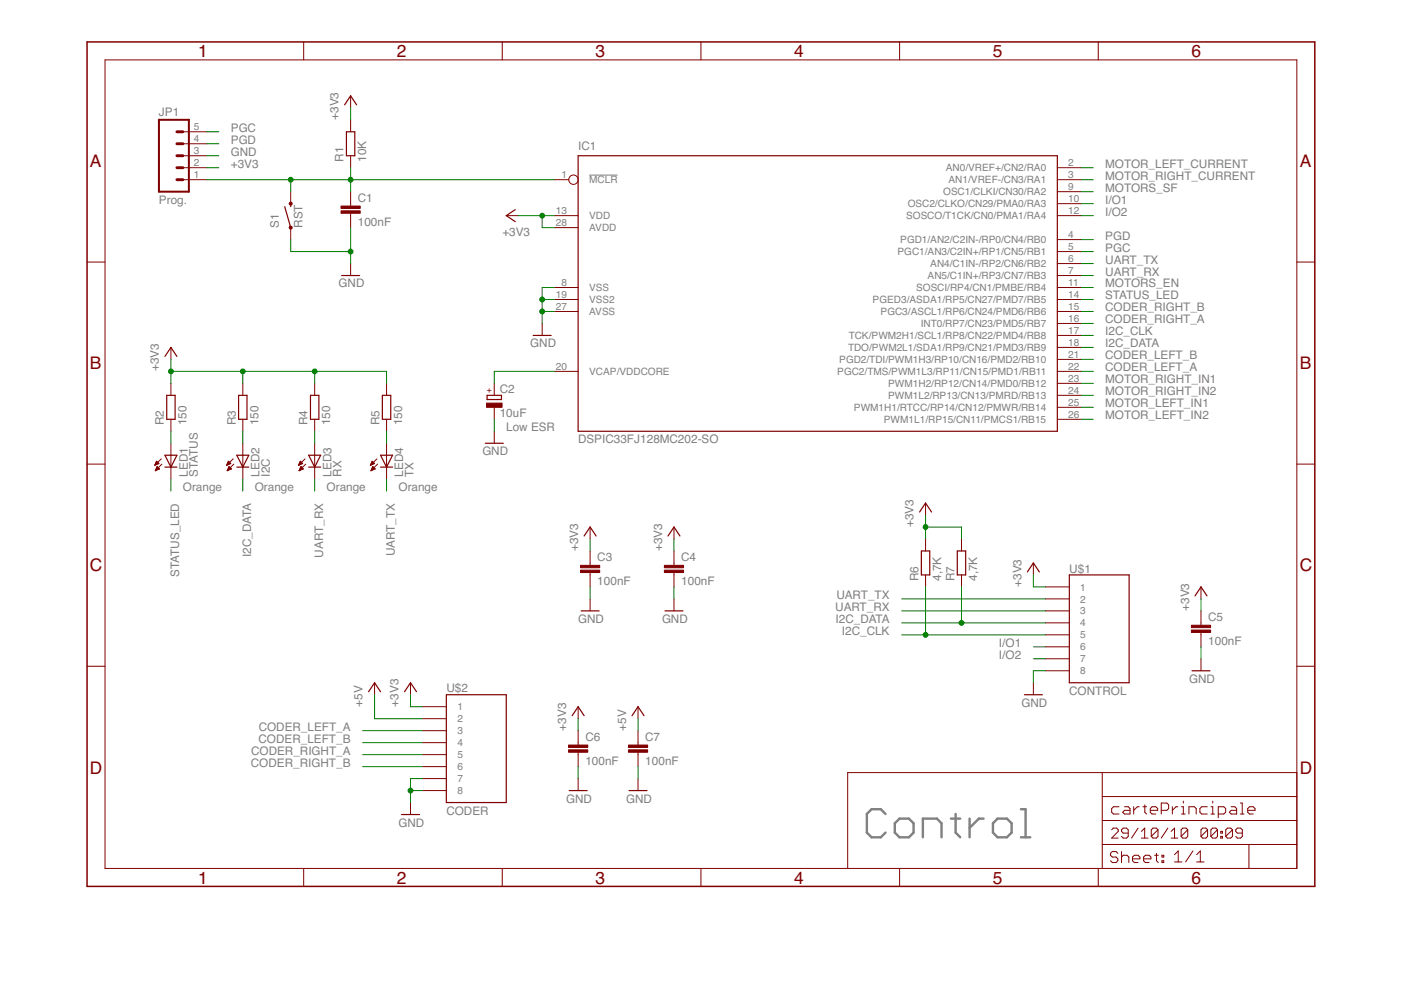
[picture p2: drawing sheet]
<svg xmlns="http://www.w3.org/2000/svg" width="297mm" height="210mm" viewBox="0 0 297 210" stroke-linecap="round" stroke-linejoin="round" font-family="sans-serif">
<g fill="#808080" stroke="#808080" stroke-width=".51">
<path d="M186.8 171.6l.9 1z"/>
<path d="M184.8 171.6h2z"/>
<path d="M184.8 171.6l-1 1z"/>
<path d="M183.8 172.6v3.9z"/>
<path d="M183.8 176.5l1 1z"/>
<path d="M184.8 177.5h2z"/>
<path d="M186.8 177.5l.9-1z"/>
<path d="M190.7 177.5h2z"/>
<path d="M192.7 177.5l1-1z"/>
<path d="M193.7 174.6v1.9z"/>
<path d="M192.7 173.6l1 1z"/>
<path d="M190.7 173.6h2z"/>
<path d="M190.7 173.6l-1 1z"/>
<path d="M189.7 174.6v1.9z"/>
<path d="M189.7 176.5l1 1z"/>
<path d="M195.7 173.6v3.9z"/>
<path d="M195.7 173.6h2.9z"/>
<path d="M198.6 173.6l1 1z"/>
<path d="M199.6 174.6v2.9z"/>
<path d="M202.6 172.6v3.9z"/>
<path d="M202.6 176.5l1 1z"/>
<path d="M201.6 173.6h2z"/>
<path d="M205.6 173.6v3.9z"/>
<path d="M205.6 175.5l1.9-1.9z"/>
<path d="M207.5 173.6h1z"/>
<path d="M211.5 177.5h2z"/>
<path d="M213.5 177.5l1-1z"/>
<path d="M214.5 174.6v1.9z"/>
<path d="M213.5 173.6l1 1z"/>
<path d="M211.5 173.6h2z"/>
<path d="M211.5 173.6l-1 1z"/>
<path d="M210.5 174.6v1.9z"/>
<path d="M210.5 176.5l1 1z"/>
<path d="M216.5 171.6h.9z"/>
<path d="M217.4 171.6v5.9z"/>
<path d="M216.5 177.5h1.9z"/>
</g>
<path d="M124.9 37.1h6z" fill="#808080" stroke="#808080" stroke-width=".21"/>
<g fill="#800000" stroke="#800000" stroke-width=".21">
<path d="M275 179v5.1z"/>
<path d="M275 174v5z"/>
<path d="M275 168.9v5.1z"/>
<path d="M275 163.8v5.1z"/>
<path d="M179.7 163.8v20.3z"/>
<path d="M179.7 163.8h54z"/>
<path d="M233.7 163.8h41.3z"/>
<path d="M264.8 179v5.1z"/>
<path d="M264.8 179h10.2z"/>
<path d="M233.7 179h31.1z"/>
<path d="M233.7 179v5.1z"/>
<path d="M233.7 174v5z"/>
<path d="M233.7 174h41.3z"/>
<path d="M233.7 168.9v5.1z"/>
<path d="M233.7 168.9h41.3z"/>
<path d="M233.7 163.8v5.1z"/>
<path d="M236.1 171h1.2z"/>
<path d="M235.7 171.4l.4-.4z"/>
<path d="M235.7 171.4v.8z"/>
<path d="M235.7 172.2l.4 .4z"/>
<path d="M236.1 172.6h1.2z"/>
<path d="M238.4 171h.8z"/>
<path d="M239.2 171l.4 .4z"/>
<path d="M239.6 171.4v1.2z"/>
<path d="M238.4 172.6h1.2z"/>
<path d="M238 172.2l.4 .4z"/>
<path d="M238.4 171.8l-.4 .4z"/>
<path d="M238.4 171.8h1.2z"/>
<path d="M240.4 171v1.6z"/>
<path d="M240.4 171.8l.8-.8z"/>
<path d="M241.2 171h.3z"/>
<path d="M242.7 170.6v1.6z"/>
<path d="M242.7 172.2l.4 .4z"/>
<path d="M242.3 171h.8z"/>
<path d="M244.3 172.6h.7z"/>
<path d="M243.9 172.2l.4 .4z"/>
<path d="M243.9 171.4v.8z"/>
<path d="M244.3 171l-.4 .4z"/>
<path d="M244.3 171h.7z"/>
<path d="M245 171l.4 .4z"/>
<path d="M245.4 171.4v.4z"/>
<path d="M243.9 171.8h1.5z"/>
<path d="M246.2 170.3v2.3z"/>
<path d="M246.2 170.3h1.2z"/>
<path d="M247.4 170.3l.4 .3z"/>
<path d="M247.8 170.6v.8z"/>
<path d="M247.8 171.4l-.4 .4z"/>
<path d="M246.2 171.8h1.2z"/>
<path d="M248.6 171v1.6z"/>
<path d="M248.6 171.8l.7-.8z"/>
<path d="M249.3 171h.4z"/>
<path d="M250.5 171h.4z"/>
<path d="M250.9 171v1.6z"/>
<path d="M250.5 172.6h.8z"/>
<path d="M250.9 169.9v.4z"/>
<path d="M252.1 171v1.6z"/>
<path d="M252.1 171h1.1z"/>
<path d="M253.2 171l.4 .4z"/>
<path d="M253.6 171.4v1.2z"/>
<path d="M254.8 171h1.2z"/>
<path d="M254.8 171l-.4 .4z"/>
<path d="M254.4 171.4v.8z"/>
<path d="M254.4 172.2l.4 .4z"/>
<path d="M254.8 172.6h1.2z"/>
<path d="M256.8 171h.3z"/>
<path d="M257.1 171v1.6z"/>
<path d="M256.8 172.6h.7z"/>
<path d="M257.1 169.9v.4z"/>
<path d="M258.3 171v2.4z"/>
<path d="M258.3 171h1.2z"/>
<path d="M259.5 171l.4 .4z"/>
<path d="M259.9 171.4v.8z"/>
<path d="M259.5 172.6l.4-.4z"/>
<path d="M258.3 172.6h1.2z"/>
<path d="M261 171h.8z"/>
<path d="M261.8 171l.4 .4z"/>
<path d="M262.2 171.4v1.2z"/>
<path d="M261 172.6h1.2z"/>
<path d="M260.6 172.2l.4 .4z"/>
<path d="M261 171.8l-.4 .4z"/>
<path d="M261 171.8h1.2z"/>
<path d="M263 170.3h.4z"/>
<path d="M263.4 170.3v2.3z"/>
<path d="M263 172.6h.8z"/>
<path d="M264.9 172.6h.8z"/>
<path d="M264.5 172.2l.4 .4z"/>
<path d="M264.5 171.4v.8z"/>
<path d="M264.5 171.4l.4-.4z"/>
<path d="M264.9 171h.8z"/>
<path d="M265.7 171l.4 .4z"/>
<path d="M266.1 171.4v.4z"/>
<path d="M264.5 171.8h1.6z"/>
<path d="M235.7 177.7h1.4z"/>
<path d="M237.1 176.3l-1.4 1.4z"/>
<path d="M237.1 175.9v.4z"/>
<path d="M236.7 175.6l.4 .3z"/>
<path d="M236 175.6h.7z"/>
<path d="M236 175.6l-.3 .3z"/>
<path d="M237.8 177.3l.3 .4z"/>
<path d="M238.1 177.7h.7z"/>
<path d="M238.8 177.7l.4-.4z"/>
<path d="M239.2 175.9v1.4z"/>
<path d="M238.8 175.6l.4 .3z"/>
<path d="M238.1 175.6h.7z"/>
<path d="M238.1 175.6l-.3 .3z"/>
<path d="M237.8 175.9v.4z"/>
<path d="M237.8 176.3l.3 .3z"/>
<path d="M238.1 176.6h1.1z"/>
<path d="M241.3 175.6l-1.4 2.1z"/>
<path d="M242 176.3l.7-.7z"/>
<path d="M242.7 175.6v2.1z"/>
<path d="M242 177.7h1.4z"/>
<path d="M244.1 175.9v1.4z"/>
<path d="M244.1 175.9l.4-.3z"/>
<path d="M244.5 175.6h.7z"/>
<path d="M245.2 175.6l.3 .3z"/>
<path d="M245.5 175.9v1.4z"/>
<path d="M245.5 177.3l-.3 .4z"/>
<path d="M244.5 177.7h.7z"/>
<path d="M244.1 177.3l.4 .4z"/>
<path d="M244.1 177.3l1.4-1.4z"/>
<path d="M247.6 175.6l-1.4 2.1z"/>
<path d="M248.3 176.3l.7-.7z"/>
<path d="M249 175.6v2.1z"/>
<path d="M248.3 177.7h1.4z"/>
<path d="M250.4 175.9v1.4z"/>
<path d="M250.8 175.6l-.4 .3z"/>
<path d="M250.8 175.6h.7z"/>
<path d="M251.5 175.6l.3 .3z"/>
<path d="M251.8 175.9v1.4z"/>
<path d="M251.8 177.3l-.3 .4z"/>
<path d="M250.8 177.7h.7z"/>
<path d="M250.4 177.3l.4 .4z"/>
<path d="M250.4 177.3l1.4-1.4z"/>
<path d="M254.6 175.9v1.4z"/>
<path d="M255 175.6l-.4 .3z"/>
<path d="M255 175.6h.7z"/>
<path d="M255.7 175.6l.3 .3z"/>
<path d="M256 175.9v1.4z"/>
<path d="M256 177.3l-.3 .4z"/>
<path d="M255 177.7h.7z"/>
<path d="M254.6 177.3l.4 .4z"/>
<path d="M254.6 177.3l1.4-1.4z"/>
<path d="M256.7 175.9v1.4z"/>
<path d="M256.7 175.9l.4-.3z"/>
<path d="M257.1 175.6h.7z"/>
<path d="M257.8 175.6l.3 .3z"/>
<path d="M258.1 175.9v1.4z"/>
<path d="M258.1 177.3l-.3 .4z"/>
<path d="M257.1 177.7h.7z"/>
<path d="M256.7 177.3l.4 .4z"/>
<path d="M256.7 177.3l1.4-1.4z"/>
<path d="M258.8 176.3h.4z"/>
<path d="M259.2 176.3v.3z"/>
<path d="M258.8 176.6h.4z"/>
<path d="M258.8 176.3v.3z"/>
<path d="M258.8 177.3h.4z"/>
<path d="M259.2 177.3v.4z"/>
<path d="M258.8 177.7h.4z"/>
<path d="M258.8 177.3v.4z"/>
<path d="M259.9 175.9v1.4z"/>
<path d="M259.9 175.9l.3-.3z"/>
<path d="M260.2 175.6h.7z"/>
<path d="M260.9 175.6l.4 .3z"/>
<path d="M261.3 175.9v1.4z"/>
<path d="M261.3 177.3l-.4 .4z"/>
<path d="M260.2 177.7h.7z"/>
<path d="M259.9 177.3l.3 .4z"/>
<path d="M259.9 177.3l1.4-1.4z"/>
<path d="M262 177.3l.3 .4z"/>
<path d="M262.3 177.7h.7z"/>
<path d="M263 177.7l.4-.4z"/>
<path d="M263.4 175.9v1.4z"/>
<path d="M263 175.6l.4 .3z"/>
<path d="M262.3 175.6h.7z"/>
<path d="M262.3 175.6l-.3 .3z"/>
<path d="M262 175.9v.4z"/>
<path d="M262 176.3l.3 .3z"/>
<path d="M262.3 176.6h1.1z"/>
<path d="M249 181.2l.8-.8z"/>
<path d="M249.8 180.4v2.4z"/>
<path d="M249 182.8h1.6z"/>
<path d="M252.9 180.4l-1.5 2.4z"/>
<path d="M253.7 181.2l.8-.8z"/>
<path d="M254.5 180.4v2.4z"/>
<path d="M253.7 182.8h1.6z"/>
<path d="M236.6 180.6l.4 .3z"/>
<path d="M235.8 180.6h.8z"/>
<path d="M235.4 180.9l.4-.3z"/>
<path d="M235.4 180.9v.4z"/>
<path d="M235.4 181.3l.4 .4z"/>
<path d="M235.8 181.7h.8z"/>
<path d="M236.6 181.7l.4 .4z"/>
<path d="M237 182.1v.4z"/>
<path d="M237 182.5l-.4 .4z"/>
<path d="M235.8 182.9h.8z"/>
<path d="M235.4 182.5l.4 .4z"/>
<path d="M237.8 180.6v2.3z"/>
<path d="M237.8 181.7l.4-.4z"/>
<path d="M238.2 181.3h.8z"/>
<path d="M239 181.3l.3 .4z"/>
<path d="M239.3 181.7v1.2z"/>
<path d="M240.5 182.9h.8z"/>
<path d="M240.1 182.5l.4 .4z"/>
<path d="M240.1 181.7v.8z"/>
<path d="M240.1 181.7l.4-.4z"/>
<path d="M240.5 181.3h.8z"/>
<path d="M241.3 181.3l.4 .4z"/>
<path d="M241.7 181.7v.4z"/>
<path d="M240.1 182.1h1.6z"/>
<path d="M242.8 182.9h.8z"/>
<path d="M242.5 182.5l.3 .4z"/>
<path d="M242.5 181.7v.8z"/>
<path d="M242.5 181.7l.3-.4z"/>
<path d="M242.8 181.3h.8z"/>
<path d="M243.6 181.3l.4 .4z"/>
<path d="M244 181.7v.4z"/>
<path d="M242.5 182.1h1.5z"/>
<path d="M245.2 180.9v1.6z"/>
<path d="M245.2 182.5l.4 .4z"/>
<path d="M244.8 181.3h.8z"/>
<path d="M246.4 181.3h.3z"/>
<path d="M246.7 181.3v.4z"/>
<path d="M246.4 181.7h.3z"/>
<path d="M246.4 181.3v.4z"/>
<path d="M246.4 182.5h.3z"/>
<path d="M246.7 182.5v.4z"/>
<path d="M246.4 182.9h.3z"/>
<path d="M246.4 182.5v.4z"/>
<path d="M22.3 12.7v171.4z"/>
<path d="M18.5 55.6h3.8z"/>
<path d="M18.5 98.4h3.8z"/>
<path d="M18.5 141.3h3.8z"/>
<path d="M22.3 184.1h252.7z"/>
<path d="M64.4 184.1v3.8z"/>
<path d="M106.5 184.1v3.8z"/>
<path d="M148.6 184.1v3.8z"/>
<path d="M190.7 184.1v3.8z"/>
<path d="M232.9 184.1v3.8z"/>
<path d="M275 12.7v171.4z"/>
<path d="M275 55.6h3.8z"/>
<path d="M275 98.4h3.8z"/>
<path d="M275 141.3h3.8z"/>
<path d="M22.3 12.7h252.7z"/>
<path d="M64.4 8.9v3.8z"/>
<path d="M106.5 8.9v3.8z"/>
<path d="M148.6 8.9v3.8z"/>
<path d="M190.7 8.9v3.8z"/>
<path d="M232.9 8.9v3.8z"/>
<path d="M117.5 38.1h3.1z"/>
<path d="M224.2 35.6h5.1z"/>
<path d="M224.2 38.1h5.1z"/>
<path d="M224.2 50.8h5.1z"/>
<path d="M224.2 53.3h5.1z"/>
<path d="M224.2 55.9h5.1z"/>
<path d="M224.2 58.4h5.1z"/>
<path d="M117.5 61h5.1z"/>
<path d="M224.2 40.6h5.1z"/>
<path d="M224.2 43.2h5.1z"/>
<path d="M224.2 61h5.1z"/>
<path d="M224.2 45.7h5.1z"/>
<path d="M117.5 45.7h5.1z"/>
<path d="M224.2 63.5h5.1z"/>
<path d="M224.2 66h5.1z"/>
<path d="M224.2 68.6h5.1z"/>
<path d="M224.2 71.1h5.1z"/>
<path d="M224.2 73.7h5.1z"/>
<path d="M117.5 63.5h5.1z"/>
<path d="M117.5 78.7h5.1z"/>
<path d="M224.2 76.2h5.1z"/>
<path d="M224.2 78.7h5.1z"/>
<path d="M224.2 81.3h5.1z"/>
<path d="M224.2 83.8h5.1z"/>
<path d="M224.2 86.4h5.1z"/>
<path d="M224.2 88.9h5.1z"/>
<path d="M117.5 66h5.1z"/>
<path d="M117.5 48.3h5.1z"/>
<path d="M74.3 25.4v2.5z"/>
<path d="M74.3 33v2.6z"/>
<path d="M74.3 40.6v2.6z"/>
<path d="M74.3 45.7v2.6z"/>
<path d="M74.3 43.2v.5z"/>
<path d="M74.3 45.2v.5z"/>
<path d="M51.5 99v2.6z"/>
<path d="M51.5 94v2.5z"/>
<path d="M51.5 96.5v2.5z"/>
<path d="M48 98.7l1.4-1.4z"/>
<path d="M49.6 98.4l-1.4 1.4z"/>
<path d="M48.4 97.8l-.4 .9z"/>
<path d="M48.4 97.8l.5 .5z"/>
<path d="M48 98.7l.9-.4z"/>
<path d="M48.1 98.6h.1z"/>
<path d="M48.1 98.5h.4z"/>
<path d="M48.2 98.3h.6z"/>
<path d="M48.2 98.2h.7z"/>
<path d="M48.3 98.1h.4z"/>
<path d="M48.3 98h.3z"/>
<path d="M48.4 97.9h.1z"/>
<path d="M48.6 98.9l-.4 .9z"/>
<path d="M48.6 98.9l.5 .5z"/>
<path d="M48.2 99.8l.9-.4z"/>
<path d="M48.2 99.7h.3z"/>
<path d="M48.3 99.5h.5z"/>
<path d="M48.3 99.4h.8z"/>
<path d="M48.4 99.3h.5z"/>
<path d="M48.4 99.2h.4z"/>
<path d="M48.5 99.1h.2z"/>
<path d="M51.5 81.3v2.5z"/>
<path d="M51.5 88.9v2.5z"/>
<path d="M36.2 81.3v2.5z"/>
<path d="M36.2 88.9v2.5z"/>
<path d="M36.2 99v2.6z"/>
<path d="M36.2 94v2.5z"/>
<path d="M36.2 96.5v2.5z"/>
<path d="M32.8 98.7l1.4-1.4z"/>
<path d="M34.3 98.4l-1.4 1.4z"/>
<path d="M33.2 97.8l-.4 .9z"/>
<path d="M33.2 97.8l.5 .5z"/>
<path d="M32.8 98.7l.9-.4z"/>
<path d="M32.9 98.6h.1z"/>
<path d="M32.9 98.5h.4z"/>
<path d="M32.9 98.3h.7z"/>
<path d="M33 98.2h.6z"/>
<path d="M33 98.1h.5z"/>
<path d="M33.1 98h.3z"/>
<path d="M33.1 97.9h.2z"/>
<path d="M33.3 98.9l-.4 .9z"/>
<path d="M33.3 98.9l.5 .5z"/>
<path d="M32.9 99.8l.9-.4z"/>
<path d="M33 99.7h.3z"/>
<path d="M33 99.5h.5z"/>
<path d="M33.1 99.4h.7z"/>
<path d="M33.1 99.3h.6z"/>
<path d="M33.2 99.2h.4z"/>
<path d="M33.3 99.1h.2z"/>
<path d="M66.7 99v2.6z"/>
<path d="M66.7 94v2.5z"/>
<path d="M66.7 96.5v2.5z"/>
<path d="M63.3 98.7l1.4-1.4z"/>
<path d="M64.8 98.4l-1.4 1.4z"/>
<path d="M63.7 97.8l-.4 .9z"/>
<path d="M63.7 97.8l.5 .5z"/>
<path d="M63.3 98.7l.9-.4z"/>
<path d="M63.3 98.6h.2z"/>
<path d="M63.4 98.5h.4z"/>
<path d="M63.4 98.3h.6z"/>
<path d="M63.5 98.2h.6z"/>
<path d="M63.5 98.1h.5z"/>
<path d="M63.6 98h.3z"/>
<path d="M63.6 97.9h.2z"/>
<path d="M63.8 98.9l-.4 .9z"/>
<path d="M63.8 98.9l.5 .5z"/>
<path d="M63.4 99.8l.9-.4z"/>
<path d="M63.5 99.7h.2z"/>
<path d="M63.5 99.5h.5z"/>
<path d="M63.6 99.4h.7z"/>
<path d="M63.6 99.3h.6z"/>
<path d="M63.7 99.2h.4z"/>
<path d="M63.7 99.1h.2z"/>
<path d="M82 99v2.6z"/>
<path d="M82 94v2.5z"/>
<path d="M82 96.5v2.5z"/>
<path d="M78.5 98.7l1.4-1.4z"/>
<path d="M80.1 98.4l-1.4 1.4z"/>
<path d="M78.9 97.8l-.4 .9z"/>
<path d="M78.9 97.8l.5 .5z"/>
<path d="M78.5 98.7l.9-.4z"/>
<path d="M78.5 98.6h.2z"/>
<path d="M78.6 98.5h.4z"/>
<path d="M78.7 98.3h.6z"/>
<path d="M78.7 98.2h.7z"/>
<path d="M78.8 98.1h.4z"/>
<path d="M78.8 98h.3z"/>
<path d="M79 98.9l-.3 .9z"/>
<path d="M79 98.9l.5 .5z"/>
<path d="M78.7 99.8l.8-.4z"/>
<path d="M78.7 99.7h.3z"/>
<path d="M78.8 99.5h.4z"/>
<path d="M78.8 99.4h.7z"/>
<path d="M78.9 99.3h.5z"/>
<path d="M78.9 99.2h.4z"/>
<path d="M79 99.1h.2z"/>
<path d="M66.7 81.3v2.5z"/>
<path d="M66.7 88.9v2.5z"/>
<path d="M74.3 55.9v2.5z"/>
<path d="M74.3 20.3v2.6z"/>
<path d="M125.1 111.7v2.6z"/>
<path d="M125.1 116.8v2.6z"/>
<path d="M125.1 121.9v2.5z"/>
<path d="M125.1 119.4v.5z"/>
<path d="M125.1 121.4v.5z"/>
<path d="M125.1 127v2.5z"/>
<path d="M104.8 86.4v2.5z"/>
<path d="M104.8 81.3v2.5z"/>
<path d="M104.8 91.4v2.6z"/>
<path d="M82 81.3v2.5z"/>
<path d="M82 88.9v2.5z"/>
<path d="M135.3 154.9v2.6z"/>
<path d="M135.3 160v2.5z"/>
<path d="M135.3 157.5v.5z"/>
<path d="M135.3 159.5v.5z"/>
<path d="M135.3 149.8v2.6z"/>
<path d="M135.3 165.1v2.5z"/>
<path d="M79.4 144.8v2.5z"/>
<path d="M87 170.2v2.5z"/>
<path d="M38.8 38.1h5.1z"/>
<path d="M38.8 35.6h5.1z"/>
<path d="M38.8 33h5.1z"/>
<path d="M38.8 30.5h5.1z"/>
<path d="M38.8 27.9h5.1z"/>
<path d="M254.6 124.4v2.6z"/>
<path d="M254.6 139.7v2.5z"/>
<path d="M254.6 129.5v2.6z"/>
<path d="M254.6 134.6v2.5z"/>
<path d="M254.6 132.1v.5z"/>
<path d="M254.6 134.1v.5z"/>
<path d="M89.6 149.8h5z"/>
<path d="M89.6 152.4h5z"/>
<path d="M89.6 154.9h5z"/>
<path d="M89.6 157.5h5z"/>
<path d="M89.6 167.6h5z"/>
<path d="M89.6 165.1h5z"/>
<path d="M89.6 162.5h5z"/>
<path d="M89.6 160h5z"/>
<path d="M87 144.8v2.5z"/>
<path d="M36.2 73.7v2.5z"/>
<path d="M122.6 154.9v2.6z"/>
<path d="M122.6 160v2.5z"/>
<path d="M122.6 157.5v.5z"/>
<path d="M122.6 159.5v.5z"/>
<path d="M122.6 165.1v2.5z"/>
<path d="M122.6 149.8v2.6z"/>
<path d="M203.9 114.3v2.5z"/>
<path d="M203.9 121.9v2.5z"/>
<path d="M196.2 114.3v2.5z"/>
<path d="M196.2 121.9v2.5z"/>
<path d="M196.2 106.7v2.5z"/>
<path d="M219.1 144.8v2.5z"/>
<path d="M221.6 124.4h5.1z"/>
<path d="M221.6 127h5.1z"/>
<path d="M221.6 129.5h5.1z"/>
<path d="M221.6 132.1h5.1z"/>
<path d="M221.6 142.2h5.1z"/>
<path d="M221.6 139.7h5.1z"/>
<path d="M221.6 137.1h5.1z"/>
<path d="M221.6 134.6h5.1z"/>
<path d="M219.1 119.4v2.5z"/>
<path d="M61.6 48.3v2.5z"/>
<path d="M61.6 40.6v2.6z"/>
<path d="M107.3 45.7h2.6z"/>
<path d="M115 68.6v2.5z"/>
<path d="M142.9 111.7v2.6z"/>
<path d="M142.9 116.8v2.6z"/>
<path d="M142.9 121.9v2.5z"/>
<path d="M142.9 119.4v.5z"/>
<path d="M142.9 121.4v.5z"/>
<path d="M142.9 127v2.5z"/>
<circle cx="61.6" cy="48.3" r=".33"/>
<circle cx="61.6" cy="43.2" r=".33"/>
</g>
<g fill="#800000" stroke="#800000" stroke-width=".32">
<path d="M18.5 8.9v179z"/>
<path d="M18.5 187.9h260.3z"/>
<path d="M278.8 8.9v179z"/>
<path d="M18.5 8.9h260.3z"/>
</g>
<g fill="#800000" stroke="#800000" stroke-width=".25">
<path d="M122.6 33h101.6z"/>
<path d="M224.2 33v58.4z"/>
<path d="M122.6 91.4h101.6z"/>
<path d="M122.6 61v30.4z"/>
<path d="M122.6 33v28z"/>
<path d="M75.2 27.9v5.1z"/>
<path d="M73.4 27.9v5.1z"/>
<path d="M73.4 27.9h1.8z"/>
<path d="M73.4 33h1.8z"/>
<path d="M52.7 96.5l-1.2 2.5z"/>
<path d="M50.2 96.5l1.3 2.5z"/>
<path d="M51.5 99h1.2z"/>
<path d="M50.2 99h1.3z"/>
<path d="M51.5 96.5h1.2z"/>
<path d="M50.2 96.5h1.3z"/>
<path d="M52.4 83.8v5.1z"/>
<path d="M50.6 83.8v5.1z"/>
<path d="M50.6 83.8h1.8z"/>
<path d="M50.6 88.9h1.8z"/>
<path d="M37.1 83.8v5.1z"/>
<path d="M35.3 83.8v5.1z"/>
<path d="M35.3 83.8h1.8z"/>
<path d="M35.3 88.9h1.8z"/>
<path d="M37.5 96.5l-1.3 2.5z"/>
<path d="M35 96.5l1.2 2.5z"/>
<path d="M36.2 99h1.3z"/>
<path d="M35 99h1.2z"/>
<path d="M36.2 96.5h1.3z"/>
<path d="M35 96.5h1.2z"/>
<path d="M68 96.5l-1.3 2.5z"/>
<path d="M65.4 96.5l1.3 2.5z"/>
<path d="M66.7 99h1.3z"/>
<path d="M65.4 99h1.3z"/>
<path d="M66.7 96.5h1.3z"/>
<path d="M65.4 96.5h1.3z"/>
<path d="M83.2 96.5l-1.2 2.5z"/>
<path d="M80.7 96.5l1.3 2.5z"/>
<path d="M82 99h1.2z"/>
<path d="M80.7 99h1.3z"/>
<path d="M82 96.5h1.2z"/>
<path d="M80.7 96.5h1.3z"/>
<path d="M67.6 83.8v5.1z"/>
<path d="M65.8 83.8v5.1z"/>
<path d="M65.8 83.8h1.8z"/>
<path d="M65.8 88.9h1.8z"/>
<path d="M72.4 58.4h3.8z"/>
<path d="M74.3 20.3l1.3 1.9z"/>
<path d="M74.3 20.3l-1.2 1.9z"/>
<path d="M125.1 111.7l1.3 1.9z"/>
<path d="M125.1 111.7l-1.3 1.9z"/>
<path d="M123.2 129.5h3.8z"/>
<path d="M103.3 84.7h3z"/>
<path d="M106.3 83.8v.9z"/>
<path d="M103.3 83.8v.9z"/>
<path d="M103.3 83.8h3z"/>
<path d="M102.9 94h3.8z"/>
<path d="M82.8 83.8v5.1z"/>
<path d="M81.1 83.8v5.1z"/>
<path d="M81.1 83.8h1.7z"/>
<path d="M81.1 88.9h1.7z"/>
<path d="M135.3 149.8l1.2 1.9z"/>
<path d="M135.3 149.8l-1.3 1.9z"/>
<path d="M133.4 167.6h3.8z"/>
<path d="M79.4 144.8l1.3 1.9z"/>
<path d="M79.4 144.8l-1.3 1.9z"/>
<path d="M85.1 172.7h3.8z"/>
<path d="M254.6 124.4l1.3 1.9z"/>
<path d="M254.6 124.4l-1.2 1.9z"/>
<path d="M252.7 142.2h3.8z"/>
<path d="M94.6 170.2h12.7z"/>
<path d="M107.3 147.3v22.9z"/>
<path d="M94.6 147.3h12.7z"/>
<path d="M94.6 147.3v22.9z"/>
<path d="M87 144.8l1.3 1.9z"/>
<path d="M87 144.8l-1.2 1.9z"/>
<path d="M36.2 73.7l1.3 1.9z"/>
<path d="M36.2 73.7l-1.2 1.9z"/>
<path d="M120.7 167.6h3.8z"/>
<path d="M122.6 149.8l1.2 1.9z"/>
<path d="M122.6 149.8l-1.3 1.9z"/>
<path d="M204.7 116.8v5.1z"/>
<path d="M203 116.8v5.1z"/>
<path d="M203 116.8h1.7z"/>
<path d="M203 121.9h1.7z"/>
<path d="M197.1 116.8v5.1z"/>
<path d="M195.3 116.8v5.1z"/>
<path d="M195.3 116.8h1.8z"/>
<path d="M195.3 121.9h1.8z"/>
<path d="M196.2 106.7l1.3 1.9z"/>
<path d="M196.2 106.7l-1.2 1.9z"/>
<path d="M217.2 147.3h3.8z"/>
<path d="M226.7 144.8h12.7z"/>
<path d="M239.4 121.9v22.9z"/>
<path d="M226.7 121.9h12.7z"/>
<path d="M226.7 121.9v22.9z"/>
<path d="M219.1 119.4l1.3 1.9z"/>
<path d="M219.1 119.4l-1.3 1.9z"/>
<path d="M61.6 43.2v.6z"/>
<path d="M60.4 43.8l1.2 4.5z"/>
<path d="M107.3 45.7l1.9-1.3z"/>
<path d="M107.3 45.7l1.9 1.3z"/>
<path d="M113.1 71.1h3.8z"/>
<path d="M142.9 111.7l1.3 1.9z"/>
<path d="M142.9 111.7l-1.3 1.9z"/>
<path d="M141 129.5h3.8z"/>
</g>
<circle cx="121.6" cy="38.1" r=".99" fill="none" stroke="#800000" stroke-width=".21"/>
<g fill="#800000" stroke="#800000" stroke-width=".21">
<path d="M72.3 44.7h4.1v.5h-4.1z"/>
<path d="M72.3 43.7h4.1v.5h-4.1z"/>
<path d="M123.1 120.9h4v.5h-4z"/>
<path d="M123.1 119.9h4v.5h-4z"/>
<path d="M103.1 85.5h3.3v.9h-3.3z"/>
<path d="M133.2 159h4.1v.5h-4.1z"/>
<path d="M133.2 158h4.1v.5h-4.1z"/>
<path d="M252.6 133.6h4.1v.5h-4.1z"/>
<path d="M252.6 132.6h4.1v.5h-4.1z"/>
<path d="M120.5 159h4.1v.5h-4.1z"/>
<path d="M120.5 158h4.1v.5h-4.1z"/>
<path d="M140.9 120.9h4v.5h-4z"/>
<path d="M140.9 119.9h4v.5h-4z"/>
</g>
<g fill="#800000" stroke="#800000" stroke-width=".42">
<path d="M33.7 40.6h6.3z"/>
<path d="M33.7 25.4v15.2z"/>
<path d="M40 25.4v15.2z"/>
<path d="M33.7 25.4h6.3z"/>
</g>
<g fill="#800000" stroke="#800000" stroke-width=".61">
<path d="M37.5 33h1.3z"/>
<path d="M37.5 35.6h1.3z"/>
<path d="M37.5 38.1h1.3z"/>
<path d="M37.5 27.9h1.3z"/>
<path d="M37.5 30.5h1.3z"/>
</g>
<g fill="#008000" stroke="#008000" stroke-width=".21">
<path d="M74.3 53.3v2.6z"/>
<path d="M74.3 48.3v5z"/>
<path d="M61.6 50.8v2.5z"/>
<path d="M61.6 53.3h12.7z"/>
<path d="M104.8 88.9v2.5z"/>
<path d="M43.9 33h2.5z"/>
<path d="M135.3 162.5v2.6z"/>
<path d="M254.6 137.1v2.6z"/>
<path d="M87 167.6h2.6z"/>
<path d="M87 167.6v2.6z"/>
<path d="M87 165.1h2.6z"/>
<path d="M87 165.1v2.5z"/>
<path d="M122.6 162.5v2.6z"/>
<path d="M219.1 142.2h2.5z"/>
<path d="M219.1 142.2v2.6z"/>
<path d="M115 61h2.5z"/>
<path d="M115 63.5h2.5z"/>
<path d="M115 61v2.5z"/>
<path d="M115 66h2.5z"/>
<path d="M115 63.5v2.5z"/>
<path d="M115 66v2.6z"/>
<path d="M125.1 124.4v2.6z"/>
<path d="M142.9 124.4v2.6z"/>
<path d="M74.3 22.9v2.5z"/>
<path d="M43.9 35.6h2.5z"/>
<path d="M254.6 127v2.5z"/>
<path d="M87 149.8h2.6z"/>
<path d="M87 147.3v2.5z"/>
<path d="M122.6 152.4v2.5z"/>
<path d="M219.1 124.4h2.5z"/>
<path d="M219.1 121.9v2.5z"/>
<path d="M36.2 78.7v2.6z"/>
<path d="M36.2 76.2v2.5z"/>
<path d="M51.5 78.7v2.6z"/>
<path d="M36.2 78.7h15.3z"/>
<path d="M66.7 78.7v2.6z"/>
<path d="M51.5 78.7h15.2z"/>
<path d="M82 78.7v2.6z"/>
<path d="M66.7 78.7h15.3z"/>
<path d="M115 45.7h2.5z"/>
<path d="M115 48.3h2.5z"/>
<path d="M115 45.7v2.6z"/>
<path d="M109.9 45.7h5.1z"/>
<path d="M125.1 114.3v2.5z"/>
<path d="M142.9 114.3v2.5z"/>
<path d="M203.9 111.7v2.6z"/>
<path d="M196.2 111.7h7.7z"/>
<path d="M196.2 109.2v2.5z"/>
<path d="M196.2 111.7v2.6z"/>
<path d="M135.3 152.4v2.5z"/>
<path d="M79.4 152.4h10.2z"/>
<path d="M79.4 147.3v5.1z"/>
<path d="M74.3 38.1h43.2z"/>
<path d="M74.3 38.1v2.5z"/>
<path d="M74.3 35.6v2.5z"/>
<path d="M43.9 38.1h17.7z"/>
<path d="M61.6 38.1h12.7z"/>
<path d="M61.6 38.1v2.5z"/>
<path d="M104.8 78.7h12.7z"/>
<path d="M104.8 78.7v2.6z"/>
<path d="M229.3 43.2h2.5z"/>
<path d="M219.1 137.1h2.5z"/>
<path d="M229.3 50.8h2.5z"/>
<path d="M43.9 30.5h2.5z"/>
<path d="M229.3 53.3h2.5z"/>
<path d="M43.9 27.9h2.5z"/>
<path d="M229.3 55.9h2.5z"/>
<path d="M82 101.6v2.5z"/>
<path d="M191.2 127h30.4z"/>
<path d="M229.3 58.4h2.5z"/>
<path d="M66.7 101.6v2.5z"/>
<path d="M191.2 129.5h30.4z"/>
<path d="M229.3 45.7h2.5z"/>
<path d="M219.1 139.7h2.5z"/>
<path d="M229.3 63.5h2.5z"/>
<path d="M36.2 101.6v2.5z"/>
<path d="M229.3 66h2.5z"/>
<path d="M76.9 162.5h12.7z"/>
<path d="M229.3 68.6h2.5z"/>
<path d="M76.9 160h12.7z"/>
<path d="M229.3 71.1h2.5z"/>
<path d="M191.2 134.6h5z"/>
<path d="M196.2 124.4v10.2z"/>
<path d="M196.2 134.6h25.4z"/>
<path d="M229.3 73.7h2.5z"/>
<path d="M51.5 101.6v2.5z"/>
<path d="M191.2 132.1h12.7z"/>
<path d="M203.9 124.4v7.7z"/>
<path d="M203.9 132.1h17.7z"/>
<path d="M229.3 76.2h2.5z"/>
<path d="M76.9 157.5h12.7z"/>
<path d="M229.3 78.7h2.5z"/>
<path d="M76.9 154.9h12.7z"/>
<path d="M229.3 86.4h2.5z"/>
<path d="M229.3 88.9h2.5z"/>
<path d="M229.3 35.6h2.5z"/>
<path d="M229.3 61h2.5z"/>
<path d="M229.3 40.6h2.5z"/>
<path d="M229.3 81.3h2.5z"/>
<path d="M229.3 83.8h2.5z"/>
<path d="M229.3 38.1h2.5z"/>
<path d="M51.5 91.4v2.6z"/>
<path d="M36.2 91.4v2.6z"/>
<path d="M66.7 91.4v2.6z"/>
<path d="M82 91.4v2.6z"/>
<circle cx="74.3" cy="53.3" r=".51"/>
<circle cx="87" cy="167.6" r=".51"/>
<circle cx="115" cy="63.5" r=".51"/>
<circle cx="115" cy="66" r=".51"/>
<circle cx="36.2" cy="78.7" r=".51"/>
<circle cx="51.5" cy="78.7" r=".51"/>
<circle cx="66.7" cy="78.7" r=".51"/>
<circle cx="115" cy="45.7" r=".51"/>
<circle cx="196.2" cy="111.7" r=".51"/>
<circle cx="74.3" cy="38.1" r=".51"/>
<circle cx="61.6" cy="38.1" r=".51"/>
<circle cx="196.2" cy="134.6" r=".51"/>
<circle cx="203.9" cy="132.1" r=".51"/>
</g>
<g font-size="3.7" fill="#800000">
<text x="42" y="12.1">1</text>
<text x="84.1" y="12.1">2</text>
<text x="126.3" y="12.1">3</text>
<text x="168.4" y="12.1">4</text>
<text x="210.5" y="12.1">5</text>
<text x="252.6" y="12.1">6</text>
<text x="19.1" y="35.4">A</text>
<text x="275.6" y="35.4">A</text>
<text x="19.1" y="78.3">B</text>
<text x="275.6" y="78.3">B</text>
<text x="19.1" y="121.1">C</text>
<text x="275.6" y="121.1">C</text>
<text x="19.1" y="164">D</text>
<text x="275.6" y="164">D</text>
<text x="42" y="187.3">1</text>
<text x="84.1" y="187.3">2</text>
<text x="126.3" y="187.3">3</text>
<text x="168.4" y="187.3">4</text>
<text x="210.5" y="187.3">5</text>
<text x="252.6" y="187.3">6</text>
</g>
<g font-size="2.5" fill="#808080">
<text x="33.7" y="24.6">JP1</text>
<text x="48.9" y="27.9">PGC</text>
<text x="71.8" y="25.4" transform="rotate(-90 71.8 25.4)">+3V3</text>
<text x="48.9" y="33">GND</text>
<text x="48.9" y="35.6">+3V3</text>
<text x="48.9" y="30.5">PGD</text>
<text x="72.8" y="34.3" transform="rotate(-90 72.8 34.3)">R1</text>
<text x="77.6" y="34.3" transform="rotate(-90 77.6 34.3)">10K</text>
<text x="122.6" y="31.7">IC1</text>
<text x="234.3" y="35.6">MOTOR_LEFT_CURRENT</text>
<text x="234.3" y="40.6">MOTORS_SF</text>
<text x="234.3" y="38.1">MOTOR_RIGHT_CURRENT</text>
<text x="33.7" y="43.2">Prog.</text>
<text x="75.9" y="47.9">100nF</text>
<text x="75.9" y="42.8">C1</text>
<text x="234.3" y="43.2">I/O1</text>
<text x="234.3" y="45.7">I/O2</text>
<text x="59.1" y="48.3" transform="rotate(-90 59.1 48.3)">S1</text>
<text x="64.2" y="48.3" transform="rotate(-90 64.2 48.3)">RST</text>
<text x="106.5" y="50">+3V3</text>
<text x="234.3" y="50.8">PGD</text>
<text x="234.3" y="53.3">PGC</text>
<text x="234.3" y="55.9">UART_TX</text>
<text x="234.3" y="58.4">UART_RX</text>
<text x="71.8" y="61">GND</text>
<text x="234.3" y="63.5">STATUS_LED</text>
<text x="234.3" y="61">MOTORS_EN</text>
<text x="234.3" y="66">CODER_RIGHT_B</text>
<text x="234.3" y="68.6">CODER_RIGHT_A</text>
<text x="234.3" y="71.1">I2C_CLK</text>
<text x="112.4" y="73.7">GND</text>
<text x="234.3" y="73.7">I2C_DATA</text>
<text x="234.3" y="76.2">CODER_LEFT_B</text>
<text x="33.7" y="78.7" transform="rotate(-90 33.7 78.7)">+3V3</text>
<text x="105.9" y="83.3">C2</text>
<text x="234.3" y="78.7">CODER_LEFT_A</text>
<text x="234.3" y="81.3">MOTOR_RIGHT_IN1</text>
<text x="234.3" y="83.8">MOTOR_RIGHT_IN2</text>
<text x="105.9" y="88.4">10uF</text>
<text x="234.3" y="86.4">MOTOR_LEFT_IN1</text>
<text x="234.3" y="88.9">MOTOR_LEFT_IN2</text>
<text x="34.7" y="90.2" transform="rotate(-90 34.7 90.2)">R2</text>
<text x="39.5" y="90.2" transform="rotate(-90 39.5 90.2)">150</text>
<text x="50" y="90.2" transform="rotate(-90 50 90.2)">R3</text>
<text x="54.8" y="90.2" transform="rotate(-90 54.8 90.2)">150</text>
<text x="65.2" y="90.2" transform="rotate(-90 65.2 90.2)">R4</text>
<text x="70" y="90.2" transform="rotate(-90 70 90.2)">150</text>
<text x="80.4" y="90.2" transform="rotate(-90 80.4 90.2)">R5</text>
<text x="85.2" y="90.2" transform="rotate(-90 85.2 90.2)">150</text>
<text x="107.3" y="91.4">Low ESR</text>
<text x="122.6" y="94">DSPIC33FJ128MC202-SO</text>
<text x="39.8" y="101.1" transform="rotate(-90 39.8 101.1)">LED1</text>
<text x="41.9" y="101.1" transform="rotate(-90 41.9 101.1)">STATUS</text>
<text x="55" y="101.1" transform="rotate(-90 55 101.1)">LED2</text>
<text x="57.2" y="101.1" transform="rotate(-90 57.2 101.1)">I2C</text>
<text x="70.3" y="101.1" transform="rotate(-90 70.3 101.1)">LED3</text>
<text x="72.4" y="101.1" transform="rotate(-90 72.4 101.1)">RX</text>
<text x="85.5" y="101.1" transform="rotate(-90 85.5 101.1)">LED4</text>
<text x="87.7" y="101.1" transform="rotate(-90 87.7 101.1)">TX</text>
<text x="102.3" y="96.5">GND</text>
<text x="38.8" y="104.1">Orange</text>
<text x="54" y="104.1">Orange</text>
<text x="69.2" y="104.1">Orange</text>
<text x="84.5" y="104.1">Orange</text>
<text x="193.7" y="111.7" transform="rotate(-90 193.7 111.7)">+3V3</text>
<text x="53.3" y="118.1" transform="rotate(-90 53.3 118.1)">I2C_DATA</text>
<text x="68.5" y="118.2" transform="rotate(-90 68.5 118.2)">UART_RX</text>
<text x="83.7" y="118" transform="rotate(-90 83.7 118)">UART_TX</text>
<text x="122.6" y="116.8" transform="rotate(-90 122.6 116.8)">+3V3</text>
<text x="126.6" y="119">C3</text>
<text x="140.4" y="116.8" transform="rotate(-90 140.4 116.8)">+3V3</text>
<text x="144.4" y="119">C4</text>
<text x="38" y="122.3" transform="rotate(-90 38 122.3)">STATUS_LED</text>
<text x="126.6" y="124.1">100nF</text>
<text x="144.4" y="124.1">100nF</text>
<text x="194.7" y="123.2" transform="rotate(-90 194.7 123.2)">R6</text>
<text x="199.5" y="123.2" transform="rotate(-90 199.5 123.2)">4,7K</text>
<text x="202.4" y="123.2" transform="rotate(-90 202.4 123.2)">R7</text>
<text x="207.2" y="123.2" transform="rotate(-90 207.2 123.2)">4,7K</text>
<text x="216.5" y="124.4" transform="rotate(-90 216.5 124.4)">+3V3</text>
<text x="226.7" y="121.4">U$1</text>
<text x="177.1" y="129.5">UART_RX</text>
<text x="177.3" y="127">UART_TX</text>
<text x="252.1" y="129.5" transform="rotate(-90 252.1 129.5)">+3V3</text>
<text x="256.2" y="131.7">C5</text>
<text x="122.6" y="132.1">GND</text>
<text x="140.4" y="132.1">GND</text>
<text x="177.1" y="132.1">I2C_DATA</text>
<text x="178.5" y="134.6">I2C_CLK</text>
<text x="211.8" y="137.1">I/O1</text>
<text x="256.2" y="136.8">100nF</text>
<text x="211.8" y="139.7">I/O2</text>
<text x="76.9" y="149.8" transform="rotate(-90 76.9 149.8)">+5V</text>
<text x="84.5" y="149.8" transform="rotate(-90 84.5 149.8)">+3V3</text>
<text x="94.6" y="146.8">U$2</text>
<text x="216.5" y="149.8">GND</text>
<text x="226.7" y="147.3">CONTROL</text>
<text x="252.1" y="144.8">GND</text>
<text x="54.9" y="154.9">CODER_LEFT_A</text>
<text x="120" y="154.9" transform="rotate(-90 120 154.9)">+3V3</text>
<text x="132.7" y="154.9" transform="rotate(-90 132.7 154.9)">+5V</text>
<text x="53.2" y="160">CODER_RIGHT_A</text>
<text x="54.8" y="157.5">CODER_LEFT_B</text>
<text x="124.1" y="157.1">C6</text>
<text x="136.8" y="157.1">C7</text>
<text x="53.2" y="162.5">CODER_RIGHT_B</text>
<text x="124.1" y="162.2">100nF</text>
<text x="136.8" y="162.2">100nF</text>
<text x="94.6" y="172.7">CODER</text>
<text x="120" y="170.2">GND</text>
<text x="132.7" y="170.2">GND</text>
<text x="84.5" y="175.2">GND</text>
</g>
<g font-size="2.1" fill="#808080">
<text x="41.1" y="27.6">5</text>
<text x="41.1" y="35.2">2</text>
<text x="41.1" y="32.7">3</text>
<text x="41.1" y="30.1">4</text>
<text x="226.5" y="35.2">2</text>
<text x="41.1" y="37.7">1</text>
<text x="119.1" y="37.7">1</text>
<text x="124.9" y="38.9">MCLR</text>
<text x="200" y="41.4">OSC1/CLKI/CN30/RA2</text>
<text x="200.5" y="36.3">AN0/VREF+/CN2/RA0</text>
<text x="201.1" y="38.9">AN1/VREF-/CN3/RA1</text>
<text x="226.5" y="37.7">3</text>
<text x="226.5" y="40.3">9</text>
<text x="117.9" y="45.4">13</text>
<text x="117.9" y="47.9">28</text>
<text x="124.9" y="46.5">VDD</text>
<text x="192.1" y="46.5">SOSCO/T1CK/CN0/PMA1/RA4</text>
<text x="192.5" y="43.9">OSC2/CLKO/CN29/PMA0/RA3</text>
<text x="226.5" y="42.8">10</text>
<text x="226.5" y="45.4">12</text>
<text x="124.9" y="49">AVDD</text>
<text x="190.9" y="51.6">PGD1/AN2/C2IN-/RP0/CN4/RB0</text>
<text x="226.5" y="50.4">4</text>
<text x="226.5" y="53">5</text>
<text x="190.3" y="54.1">PGC1/AN3/C2IN+/RP1/CN5/RB1</text>
<text x="196.7" y="59.2">AN5/C1IN+/RP3/CN7/RB3</text>
<text x="197.2" y="56.6">AN4/C1IN-/RP2/CN6/RB2</text>
<text x="226.5" y="55.5">6</text>
<text x="226.5" y="58.1">7</text>
<text x="117.9" y="63.1">19</text>
<text x="117.9" y="65.7">27</text>
<text x="119.1" y="60.6">8</text>
<text x="124.9" y="61.7">VSS</text>
<text x="124.9" y="64.3">VSS2</text>
<text x="185" y="64.3">PGED3/ASDA1/RP5/CN27/PMD7/RB5</text>
<text x="194.3" y="61.7">SOSCI/RP4/CN1/PMBE/RB4</text>
<text x="226.5" y="60.6">11</text>
<text x="226.5" y="63.1">14</text>
<text x="226.5" y="65.7">15</text>
<text x="124.9" y="66.8">AVSS</text>
<text x="179.9" y="71.9">TCK/PWM2H1/SCL1/RP8/CN22/PMD4/RB8</text>
<text x="186.7" y="66.8">PGC3/ASCL1/RP6/CN24/PMD6/RB6</text>
<text x="195.2" y="69.3">INT0/RP7/CN23/PMD5/RB7</text>
<text x="226.5" y="68.2">16</text>
<text x="226.5" y="70.8">17</text>
<text x="177.9" y="77">PGD2/TDI/PWM1H3/RP10/CN16/PMD2/RB10</text>
<text x="179.8" y="74.4">TDO/PWM2L1/SDA1/RP9/CN21/PMD3/RB9</text>
<text x="226.5" y="73.3">18</text>
<text x="226.5" y="75.8">21</text>
<text x="117.9" y="78.4">20</text>
<text x="124.9" y="79.5">VCAP/VDDCORE</text>
<text x="177.5" y="79.5">PGC2/TMS/PWM1L3/RP11/CN15/PMD1/RB11</text>
<text x="188.3" y="82">PWM1H2/RP12/CN14/PMD0/RB12</text>
<text x="226.5" y="78.4">22</text>
<text x="226.5" y="80.9">23</text>
<text x="226.5" y="83.5">24</text>
<text x="181" y="87.1">PWM1H1/RTCC/RP14/CN12/PMWR/RB14</text>
<text x="187.4" y="89.7">PWM1L1/RP15/CN11/PMCS1/RB15</text>
<text x="188.3" y="84.6">PWM1L2/RP13/CN13/PMRD/RB13</text>
<text x="226.5" y="86">25</text>
<text x="226.5" y="88.5">26</text>
<text x="229" y="125.2">1</text>
<text x="229" y="127.7">2</text>
<text x="229" y="130.3">3</text>
<text x="229" y="132.8">4</text>
<text x="229" y="137.9">6</text>
<text x="229" y="135.4">5</text>
<text x="229" y="143">8</text>
<text x="229" y="140.4">7</text>
<text x="97" y="150.6">1</text>
<text x="97" y="153.1">2</text>
<text x="97" y="155.7">3</text>
<text x="97" y="158.2">4</text>
<text x="97" y="160.8">5</text>
<text x="97" y="165.8">7</text>
<text x="97" y="163.3">6</text>
<text x="97" y="168.4">8</text>
</g>
<text font-size="1.8" fill="#800000" x="104.2" y="83.4" transform="rotate(-90 104.2 83.4)">+</text>
</svg>
